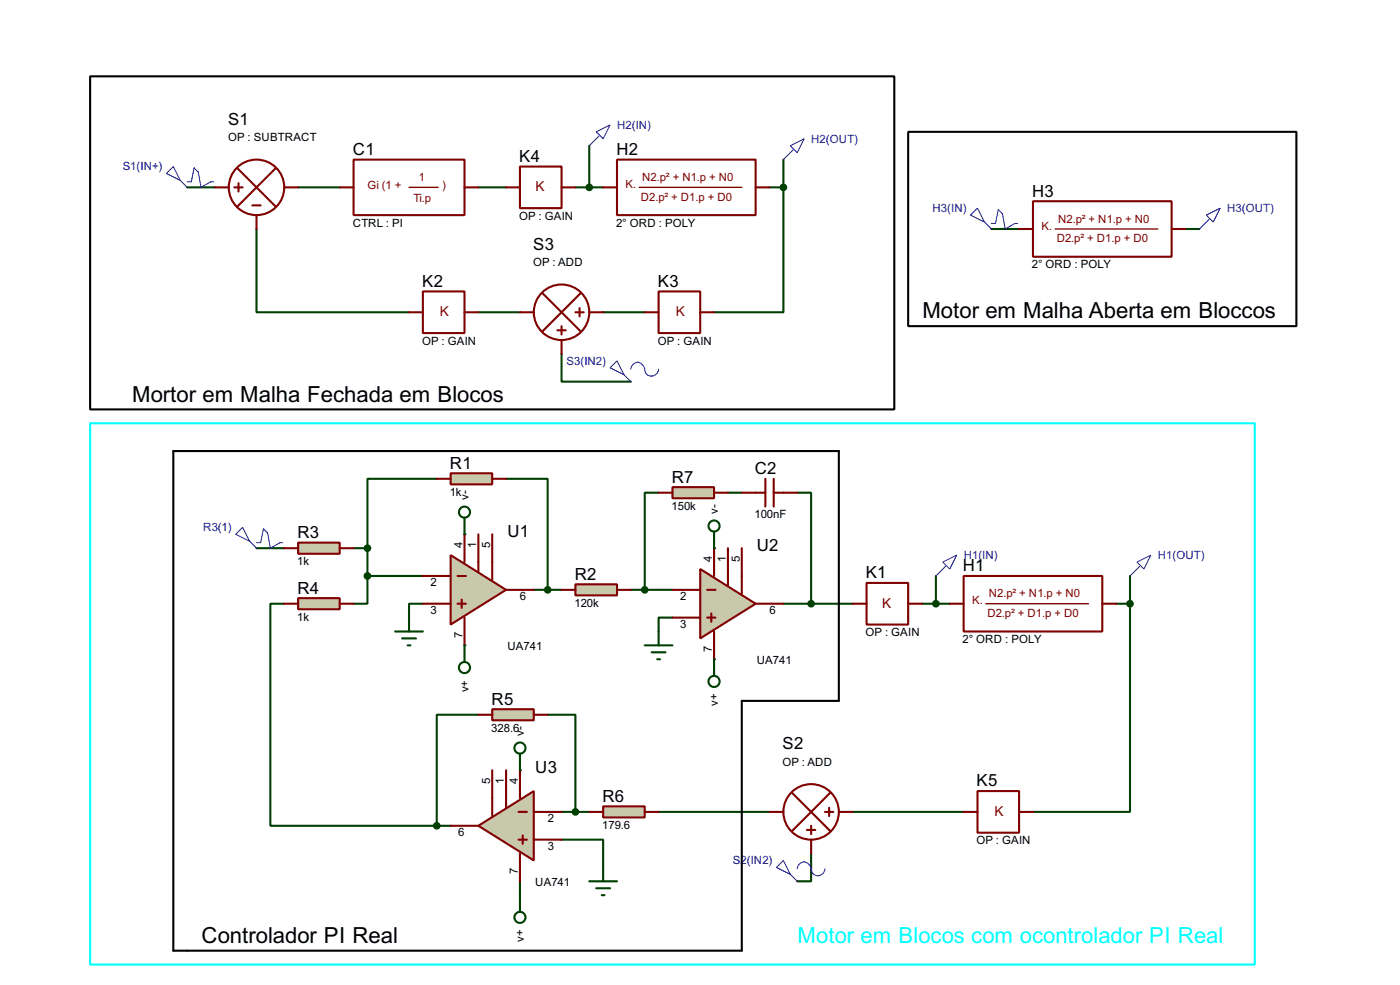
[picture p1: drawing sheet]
<svg xmlns="http://www.w3.org/2000/svg" width="256mm" height="180mm" viewBox="0 0 256 180" stroke-linecap="round" stroke-linejoin="round" font-family="sans-serif">
<g fill="none" stroke="#004000" stroke-width=".38">
<path d="M80 87.6h-12.7v12.7M92.7 87.6h7.6v20.3M52.1 110.5h-2.6v40.6h30.5M64.8 100.3h2.5M67.3 105.4v5.1h-2.5M67.3 105.4h10.2M67.3 100.3v5.1M97.8 107.9h5.1M87.6 130.8h-7.6v20.3M100.3 130.8h5.1v17.8M80 151.1h2.5M102.9 153.7h7.6v5"/>
<path d="M102.9 148.6h5"/>
</g>
<circle cx="95.2" cy="141" r=".19" fill="#004000"/>
<path d="M95.2 161.3v2.5" fill="none" stroke="#004000" stroke-width=".38"/>
<g fill="#004000">
<circle cx="130.8" cy="120.6" r=".19"/>
<circle cx="130.8" cy="100.3" r=".19"/>
<circle cx="85.1" cy="97.8" r=".19"/>
<circle cx="85.1" cy="118.1" r=".19"/>
</g>
<g fill="none" stroke="#004000" stroke-width=".38">
<path d="M34.3 34.3h5.1M54.6 34.3h7.6M87.6 34.3h5.1M105.4 34.3h5.1M107.9 26.7v7.6M141 34.3h2.5M143.5 34.3v22.8h-12.7M143.5 29.2v5.1M47 41.9v15.2h27.9M87.6 57.1h7.6M110.5 57.1h7.6M181.6 41.9h5.1"/>
<path d="M217.2 41.9h2.5M102.9 64.8v5h12.7M120.6 90.2h-2.5v17.7M133.3 90.2h2.6M146 90.2h2.6v20.3M47 100.3h5.1M77.5 110.5h-2.6v2.5M115.6 107.9h7.6M123.2 113h-2.6v2.6M143.5 110.5h12.7M168.9 110.5h5.1M171.4 105.4v5.1"/>
<path d="M204.5 110.5h2.5M207 110.5v38.1h-17.8M207 105.4v5.1M120.6 148.6h20.4M148.6 156.2v5.1h-2.6M156.2 148.6h20.3"/>
</g>
<path d="M176.5 105.4h25.4v10.2h-25.4z" fill="#fff" stroke="#800000" stroke-width=".38"/>
<path d="M180.6 110.5h18.8" fill="none" stroke="#800000" stroke-width=".25"/>
<path d="M174 110.5h2.5M201.9 110.5h2.6" fill="none" stroke="#800000" stroke-width=".38"/>
<path d="M158.7 106.7h7.7v7.6h-7.7z" fill="#fff" stroke="#800000" stroke-width=".38"/>
<path d="M156.2 110.5h2.5M166.4 110.5h2.5" fill="none" stroke="#800000" stroke-width=".38"/>
<path d="M64.8 29.2h20.3v10.2h-20.3z" fill="#fff" stroke="#800000" stroke-width=".38"/>
<path d="M74.9 34.3h5.4" fill="none" stroke="#800000" stroke-width=".25"/>
<path d="M62.2 34.3h2.6M85.1 34.3h2.5" fill="none" stroke="#800000" stroke-width=".38"/>
<path d="M77.5 53.3h7.6v7.7h-7.6z" fill="#fff" stroke="#800000" stroke-width=".38"/>
<path d="M74.9 57.1h2.6M85.1 57.1h2.5" fill="none" stroke="#800000" stroke-width=".38"/>
<path d="M120.6 53.3h7.7v7.7h-7.7z" fill="#fff" stroke="#800000" stroke-width=".38"/>
<path d="M118.1 57.1h2.5M128.3 57.1h2.5" fill="none" stroke="#800000" stroke-width=".38"/>
<path d="M208.3 102.9l2.5-1.3-1.3 2.5zM208.8 103.6l-1.8 1.8" fill="none" stroke="#0000c0" stroke-width=".18"/>
<path d="M82.5 101.6l10.2 6.3-10.2 6.4z" fill="#c8c8aa" stroke="#800000" stroke-width=".38"/>
<path d="M85.1 97.8v5.1M87.6 97.8v6.8M90.2 97.8v8.4M77.5 105.4h5M77.5 110.5h5M83.8 105.4h1.5M83.8 110.5h1.5M84.6 109.7v1.6M85.1 113v5.1M92.7 107.9h5.1" fill="none" stroke="#800000" stroke-width=".38"/>
<path d="M128.3 104.1l10.1 6.4-10.1 6.3z" fill="#c8c8aa" stroke="#800000" stroke-width=".38"/>
<path d="M123.2 107.9h5.1M123.2 113h5.1M129.5 107.9h1.6M129.5 113h1.6M130.3 112.3v1.5M130.8 100.3v5.1M130.8 115.6v5M133.3 100.3v6.9M135.9 100.3v8.4M138.4 110.5h5.1" fill="none" stroke="#800000" stroke-width=".38"/>
<path d="M87.6 151.1l10.2-6.3v12.7z" fill="#c8c8aa" stroke="#800000" stroke-width=".38"/>
<path d="M82.5 151.1h5.1M90.2 141v8.4M92.7 141v6.8M95 148.6h1.5M95 153.7h1.5M95.2 141v5M95.2 156.2v5.1M95.8 152.9v1.5M97.8 148.6h5.1M97.8 153.7h5.1" fill="none" stroke="#800000" stroke-width=".38"/>
<path d="M82.5 86.6h7.7v2h-7.7z" fill="#c8c8aa" stroke="#800000" stroke-width=".38"/>
<path d="M80 87.6h2.5M90.2 87.6h2.5" fill="none" stroke="#800000" stroke-width=".38"/>
<path d="M105.4 106.9h7.6v2.1h-7.6z" fill="#c8c8aa" stroke="#800000" stroke-width=".38"/>
<path d="M102.9 107.9h2.5M113 107.9h2.6" fill="none" stroke="#800000" stroke-width=".38"/>
<path d="M54.6 99.3h7.6v2h-7.6z" fill="#c8c8aa" stroke="#800000" stroke-width=".38"/>
<path d="M52.1 100.3h2.5M62.2 100.3h2.6" fill="none" stroke="#800000" stroke-width=".38"/>
<path d="M54.6 109.5h7.6v2h-7.6z" fill="#c8c8aa" stroke="#800000" stroke-width=".38"/>
<path d="M52.1 110.5h2.5M62.2 110.5h2.6" fill="none" stroke="#800000" stroke-width=".38"/>
<path d="M90.2 129.8h7.6v2h-7.6z" fill="#c8c8aa" stroke="#800000" stroke-width=".38"/>
<path d="M87.6 130.8h2.6M97.8 130.8h2.5" fill="none" stroke="#800000" stroke-width=".38"/>
<path d="M110.5 147.6h7.6v2h-7.6z" fill="#c8c8aa" stroke="#800000" stroke-width=".38"/>
<path d="M107.9 148.6h2.6M118.1 148.6h2.5" fill="none" stroke="#800000" stroke-width=".38"/>
<g fill="#004000" stroke="#004000" stroke-width=".38">
<circle cx="67.3" cy="105.4" r=".51"/>
<circle cx="67.3" cy="100.3" r=".51"/>
<circle cx="100.3" cy="107.9" r=".51"/>
<circle cx="105.4" cy="148.6" r=".51"/>
<circle cx="80" cy="151.1" r=".51"/>
</g>
<g fill="none" stroke="#004000" stroke-width=".38">
<path d="M85.1 94.7v3.1M130.8 97.3v3M72.4 115.6h5.1M73.7 116.8h2.5M74.7 118.1h.5M74.9 113v2.6M85.1 118.1v3.1M118.1 118.1h5.1M119.4 119.4h2.5M120.6 115.6v2.5M95.2 137.9v3.1M120.4 120.6h.5"/>
<path d="M130.8 120.6v3.1M110.5 158.7v2.6M95.2 163.8v3.1M107.9 161.3h5.1M109.2 162.6h2.6M110.2 163.8h.5"/>
<circle cx="85.1" cy="93.7" r="1.02"/>
<circle cx="130.8" cy="96.3" r="1.02"/>
<circle cx="85.1" cy="122.2" r="1.02"/>
<circle cx="95.2" cy="136.9" r="1.02"/>
<circle cx="130.8" cy="124.7" r="1.02"/>
<circle cx="95.2" cy="167.9" r="1.02"/>
</g>
<path d="M123.2 89.2h7.6v2h-7.6z" fill="#c8c8aa" stroke="#800000" stroke-width=".38"/>
<path d="M120.6 90.2h2.6M130.8 90.2h2.5M135.9 90.2h4.3M140.2 87.6v5.1M141.7 90.2h4.3M141.7 87.6v5.1" fill="none" stroke="#800000" stroke-width=".38"/>
<g fill="#004000" stroke="#004000" stroke-width=".38">
<circle cx="118.1" cy="107.9" r=".51"/>
<circle cx="148.6" cy="110.5" r=".51"/>
</g>
<path d="M113 29.2h25.4v10.2h-25.4z" fill="#fff" stroke="#800000" stroke-width=".38"/>
<path d="M117.1 34.3h18.8" fill="none" stroke="#800000" stroke-width=".25"/>
<path d="M110.5 34.3h2.5M138.4 34.3h2.6" fill="none" stroke="#800000" stroke-width=".38"/>
<path d="M95.2 30.5h7.7v7.6h-7.7z" fill="#fff" stroke="#800000" stroke-width=".38"/>
<path d="M92.7 34.3h2.5M102.9 34.3h2.5" fill="none" stroke="#800000" stroke-width=".38"/>
<path d="M144.8 26.7l2.5-1.3-1.3 2.5zM145.3 27.4l-1.8 1.8" fill="none" stroke="#0000c0" stroke-width=".18"/>
<circle cx="47" cy="34.3" r="5.1" fill="#fff" stroke="#800000" stroke-width=".38"/>
<path d="M39.4 34.3h2.5M42.9 34.3h1.5M43.4 30.7l7.1 7.1M43.7 33.5v1.6M46.2 37.6h1.6M47 39.4v2.5M50.5 30.7l-7.1 7.1M52.1 34.3h2.5" fill="none" stroke="#800000" stroke-width=".38"/>
<path d="M172.7 102.9l2.6-1.3-1.3 2.5zM173.2 103.6l-1.8 1.8" fill="none" stroke="#0000c0" stroke-width=".18"/>
<path d="M179.1 144.8h7.6v7.6h-7.6z" fill="#fff" stroke="#800000" stroke-width=".38"/>
<path d="M176.5 148.6h2.6M186.7 148.6h2.5" fill="none" stroke="#800000" stroke-width=".38"/>
<g fill="#004000" stroke="#004000" stroke-width=".38">
<circle cx="207" cy="110.5" r=".51"/>
<circle cx="171.4" cy="110.5" r=".51"/>
<circle cx="107.9" cy="34.3" r=".51"/>
<circle cx="143.5" cy="34.3" r=".51"/>
</g>
<path d="M30.5 31.7l1.2-1.2 1.3 2.5zM33 33l1.3 1.3M34.3 33.3h.8l.5-2.6 .7 .8 .5 2.8 1.8-1h.5M109.2 24.1l2.6-1.2-1.3 2.5zM109.7 24.9l-1.8 1.8M43.2 97.8l1.2-1.3 1.3 2.6zM45.7 99.1l1.3 1.2M47 99.3h.8l.5-2.5 .7 .7 .5 2.8 1.8-1h.5" fill="none" stroke="#0000c0" stroke-width=".18"/>
<circle cx="102.9" cy="57.1" r="5.1" fill="#fff" stroke="#800000" stroke-width=".38"/>
<path d="M95.2 57.1h2.6M99.3 53.6l7.1 7.1M102.9 59.7v1.5M105.4 57.1h1.5M106.2 56.4v1.5M106.4 53.6l-7.1 7.1M107.9 57.1h2.6M102.1 60.5h1.5M102.9 62.2v2.6" fill="none" stroke="#800000" stroke-width=".38"/>
<path d="M111.8 67.3l1.2-1.3 1.3 2.6zM114.3 68.6l1.3 1.2M115.6 67.6a1.25 1.25 0 0 1 1.1-1.3 1.25 1.25 0 0 1 1.3 .9 1.59 1.59 0 0 0 1 1.6 1.34 1.34 0 0 0 1.6-1.2" fill="none" stroke="#0000c0" stroke-width=".18"/>
<circle cx="148.6" cy="148.6" r="5.1" fill="#fff" stroke="#800000" stroke-width=".38"/>
<path d="M141 148.6h2.5M145 145l7.1 7.1M147.8 151.9h1.6M148.6 151.1v1.6M148.6 153.7v2.5M151.1 148.6h1.6M151.9 147.8v1.6M152.1 145l-7.1 7.1M153.7 148.6h2.5" fill="none" stroke="#800000" stroke-width=".38"/>
<path d="M142.2 158.7l1.3-1.2 1.3 2.5zM146 159a1.25 1.25 0 0 1 1.1-1.2 1.25 1.25 0 0 1 1.4 .9 1.59 1.59 0 0 0 .9 1.5 1.34 1.34 0 0 0 1.7-1.2M144.8 160l1.2 1.3" fill="none" stroke="#0000c0" stroke-width=".18"/>
<path d="M189.2 36.8h25.4v10.2h-25.4z" fill="#fff" stroke="#800000" stroke-width=".38"/>
<path d="M193.3 41.9h18.8" fill="none" stroke="#800000" stroke-width=".25"/>
<path d="M186.7 41.9h2.5M214.6 41.9h2.6" fill="none" stroke="#800000" stroke-width=".38"/>
<path d="M177.8 39.4l1.3-1.3 1.2 2.5zM221 39.4l2.5-1.3-1.3 2.5zM180.3 40.6l1.3 1.3M181.6 40.9h.8l.5-2.5 .7 .7 .5 2.8 1.8-1h.5M221.5 40.1l-1.8 1.8" fill="none" stroke="#0000c0" stroke-width=".18"/>
<path d="M16.5 14h147.3v60.9h-147.3zM166.4 24.1h71.1v35.6h-71.1zM31.7 82.5h122v45.8h-17.8v45.7h-104.2z" fill="none" stroke="#000" stroke-width=".38"/>
<path d="M16.5 77.5h213.4v99h-213.4z" fill="none" stroke="#0ff" stroke-width=".38"/>
<g font-size="4.5">
<text x="169" y="58.3">Motor em Malha Aberta em Bloccos</text>
<text x="24.2" y="73.5">Mortor em Malha Fechada em Blocos</text>
<text x="36.9" y="172.6">Controlador PI Real</text>
</g>
<text font-size="4.5" fill="#0ff" x="146.1" y="172.6">Motor em Blocos com ocontrolador PI Real</text>
<g font-size="3.4">
<text x="41.8" y="22.9">S1</text>
<text x="64.7" y="28.4">C1</text>
<text x="95.1" y="29.7">K4</text>
<text x="112.9" y="28.4">H2</text>
<text x="189.1" y="36">H3</text>
<text x="97.7" y="45.8">S3</text>
<text x="77.4" y="52.5">K2</text>
<text x="120.5" y="52.5">K3</text>
<text x="82.4" y="85.8">R1</text>
<text x="123.1" y="88.3">R7</text>
<text x="138.3" y="86.8">C2</text>
<text x="54.5" y="98.5">R3</text>
<text x="93" y="98.2">U1</text>
<text x="138.7" y="100.8">U2</text>
<text x="105.3" y="106.1">R2</text>
<text x="158.6" y="105.8">K1</text>
<text x="176.4" y="104.6">H1</text>
<text x="54.5" y="108.6">R4</text>
<text x="90.1" y="128.9">R5</text>
<text x="143.4" y="137.2">S2</text>
<text x="98.1" y="141.4">U3</text>
<text x="178.9" y="143.9">K5</text>
<text x="110.4" y="146.7">R6</text>
</g>
<g font-size="2.8" fill="#800000">
<text x="98.1" y="35">K</text>
<text x="80.6" y="57.9">K</text>
<text x="123.8" y="57.9">K</text>
<text x="161.6" y="111.2">K</text>
<text x="182.2" y="149.3">K</text>
</g>
<g font-size="2.3" fill="#0000c0">
<text x="113.1" y="23.6">H2(IN)</text>
<text x="148.6" y="26.1">H2(OUT)</text>
<text x="22.5" y="31.2">S1(IN+)</text>
<text x="170.9" y="38.8">H3(IN)</text>
<text x="224.8" y="38.8">H3(OUT)</text>
<text x="103.8" y="66.8">S3(IN2)</text>
<text x="37.2" y="97.2">R3(1)</text>
<text x="176.6" y="102.3">H1(IN)</text>
<text x="212.1" y="102.3">H1(OUT)</text>
<text x="134.3" y="158.2">S2(IN2)</text>
</g>
<g font-size="2.3">
<text x="41.8" y="25.9">OP : SUBTRACT</text>
<text x="64.6" y="41.5">CTRL : PI</text>
<text x="95.1" y="40.2">OP : GAIN</text>
<text x="112.9" y="41.5">2° ORD : POLY</text>
<text x="97.7" y="48.7">OP : ADD</text>
<text x="189" y="49.1">2° ORD : POLY</text>
<text x="77.3" y="63.1">OP : GAIN</text>
<text x="120.5" y="63.1">OP : GAIN</text>
<text x="82.4" y="90.8">1k</text>
<text x="85.8" y="91.4" transform="rotate(-90 85.8 91.4)">v-</text>
<text x="123" y="93.3">150k</text>
<text x="131.5" y="94" transform="rotate(-90 131.5 94)">v-</text>
<text x="138.2" y="94.8">100nF</text>
<text x="84.7" y="100.3" transform="rotate(-90 84.7 100.3)">4</text>
<text x="87.2" y="100.3" transform="rotate(-90 87.2 100.3)">1</text>
<text x="89.8" y="100.3" transform="rotate(-90 89.8 100.3)">5</text>
<text x="54.4" y="103.4">1k</text>
<text x="78.9" y="107.3">2</text>
<text x="130.4" y="102.9" transform="rotate(-90 130.4 102.9)">4</text>
<text x="133" y="102.9" transform="rotate(-90 133 102.9)">1</text>
<text x="135.5" y="102.9" transform="rotate(-90 135.5 102.9)">5</text>
<text x="54.4" y="113.6">1k</text>
<text x="78.9" y="112.4">3</text>
<text x="95.2" y="109.9">6</text>
<text x="105.2" y="111">120k</text>
<text x="124.6" y="109.9">2</text>
<text x="141" y="112.4">6</text>
<text x="84.7" y="116.7" transform="rotate(-90 84.7 116.7)">7</text>
<text x="93" y="118.9">UA741</text>
<text x="124.6" y="114.9">3</text>
<text x="130.4" y="119.3" transform="rotate(-90 130.4 119.3)">7</text>
<text x="158.6" y="116.4">OP : GAIN</text>
<text x="176.3" y="117.6">2° ORD : POLY</text>
<text x="138.6" y="121.5">UA741</text>
<text x="85.8" y="126.7" transform="rotate(-90 85.8 126.7)">v+</text>
<text x="131.5" y="129.2" transform="rotate(-90 131.5 129.2)">v+</text>
<text x="90" y="133.9">328.6</text>
<text x="96" y="134.6" transform="rotate(-90 96 134.6)">v-</text>
<text x="89.8" y="143.5" transform="rotate(-90 89.8 143.5)">5</text>
<text x="92.3" y="143.5" transform="rotate(-90 92.3 143.5)">1</text>
<text x="94.9" y="143.5" transform="rotate(-90 94.9 143.5)">4</text>
<text x="143.3" y="140.1">OP : ADD</text>
<text x="83.9" y="153">6</text>
<text x="100.3" y="155.6">3</text>
<text x="100.3" y="150.5">2</text>
<text x="110.3" y="151.7">179.6</text>
<text x="178.9" y="154.5">OP : GAIN</text>
<text x="94.9" y="159.9" transform="rotate(-90 94.9 159.9)">7</text>
<text x="98" y="162.1">UA741</text>
<text x="96" y="172.4" transform="rotate(-90 96 172.4)">v+</text>
</g>
<g font-size="2.3" fill="#800000">
<text x="67.3" y="34.7">Gi (1 +</text>
<text x="76.7" y="33.1">1</text>
<text x="81" y="34.7">)</text>
<text x="114.6" y="34.4">K.</text>
<text x="117.6" y="33.1">N2.p² + N1.p + N0</text>
<text x="75.7" y="37">Ti.p</text>
<text x="117.4" y="36.7">D2.p² + D1.p + D0</text>
<text x="193.8" y="40.8">N2.p² + N1.p + N0</text>
<text x="190.8" y="42">K.</text>
<text x="193.6" y="44.3">D2.p² + D1.p + D0</text>
<text x="178.1" y="110.6">K.</text>
<text x="180.9" y="112.9">D2.p² + D1.p + D0</text>
<text x="181.1" y="109.3">N2.p² + N1.p + N0</text>
</g>
</svg>
